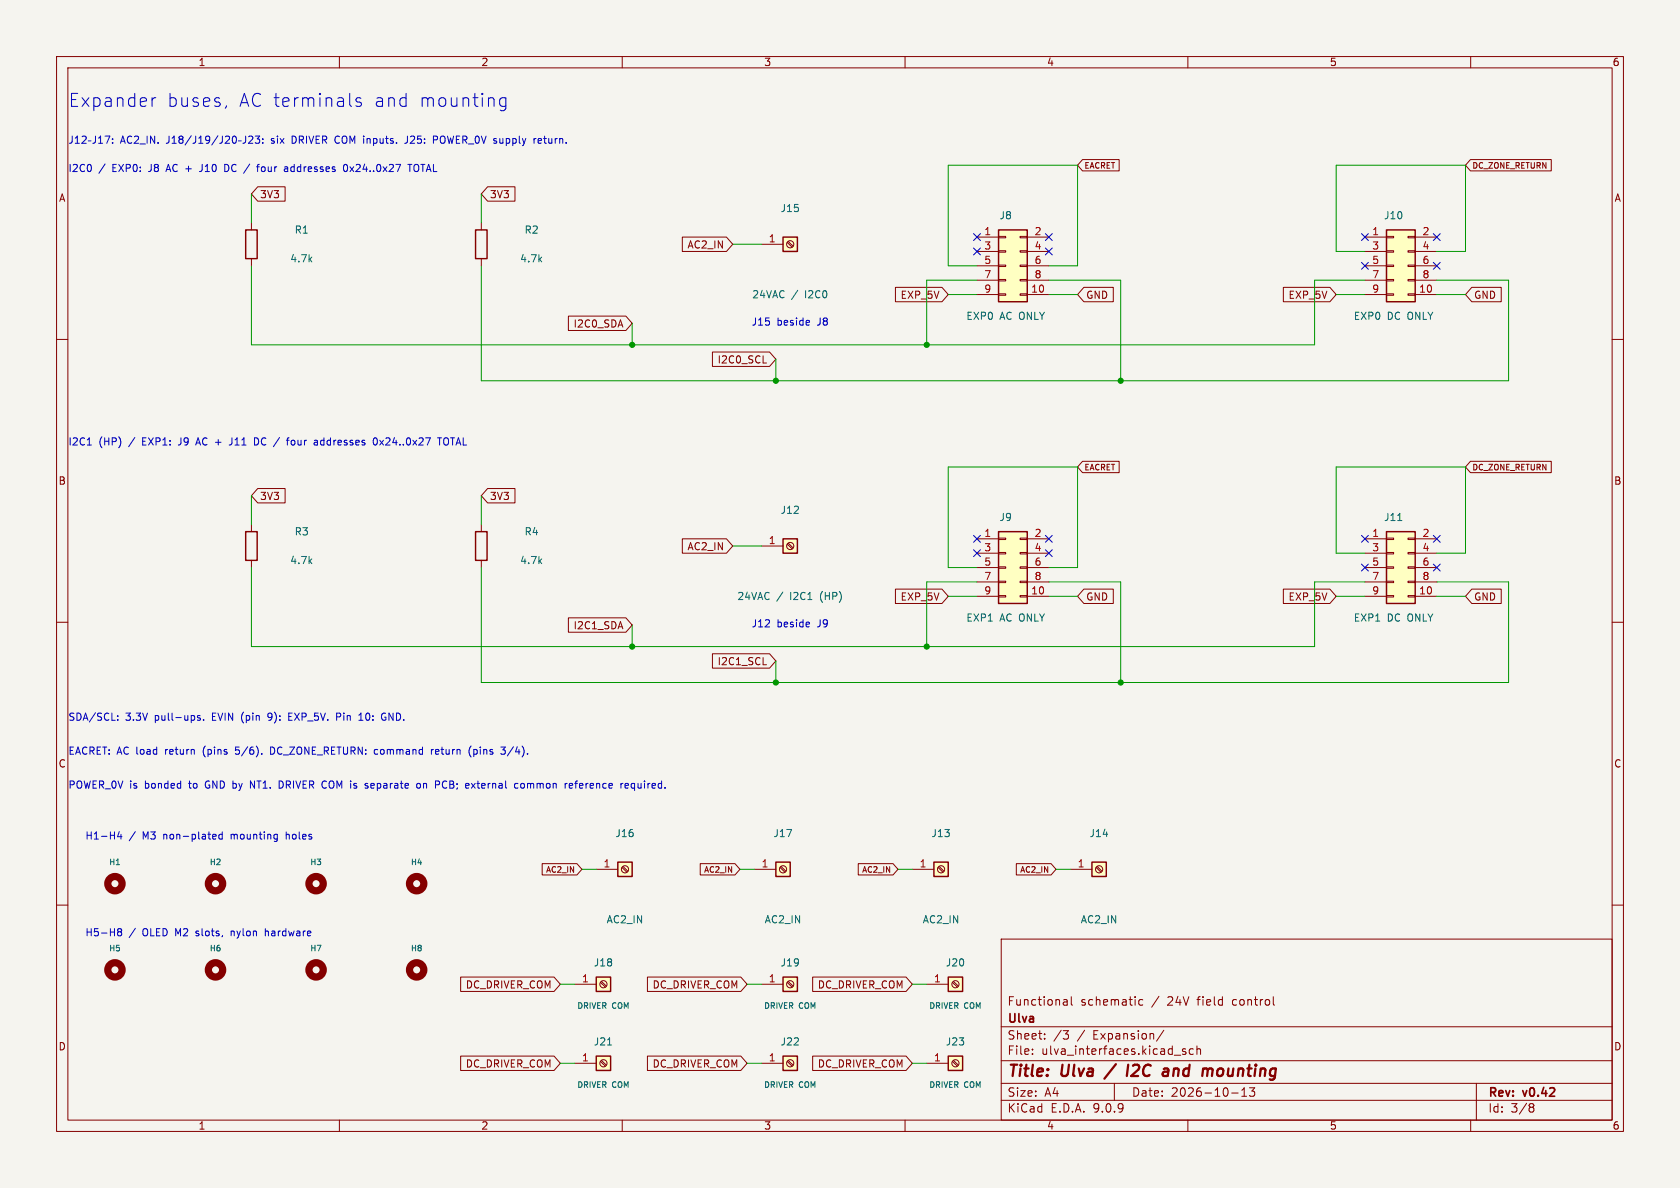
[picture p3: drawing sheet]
<svg xmlns="http://www.w3.org/2000/svg" width="297mm" height="210mm" viewBox="0 0 297 210" stroke-linecap="round" stroke-linejoin="round" font-family="sans-serif">
<path d="M0 0h297v210h-297z" fill="#f5f4ef" stroke="#f5f4ef" stroke-width=".18"/>
<g fill="none" stroke="#840000" stroke-width=".18">
<path d="M10 10h277v190h-277zM12 12h273v186h-273zM60 10v2M110 10v2M160 10v2M210 10v2M260 10v2M10 60h2M285 60h2M10 110h2M285 110h2M10 160h2"/>
<path d="M177 166h108v32h-108zM188.2 176.7h.3l.2 .2v.8M188.7 177.6l-.5 .1M188.7 177.1h-.5M189.4 176.2v1.3l.2 .2M202 176.8l-.4-.1-.3 .3v.4l.2 .2h.5M225.1 177.5l.2 .2M285 160h2M60 198v2M110 198v2M160 198v2M177 194.5h108"/>
<path d="M177 191.5h108M177 187.5h108M177 181.5h108M182.5 186.3v.1M182.5 185.5v.1M184.7 183.6v.1M184.7 182.8v.1M188 182.2h.9l-.5 .6M188.6 182.8l.3 .3v.3l-.3 .3M197 191.5v3M205.7 182.1l-1.2 2M207.6 186.5h1.1"/>
<path d="M209.6 185.5l-.4-.1-.2 .2 .1 .2 .5 .2v.3h-.6M210 198v2M211 185.5l-.5-.1-.3 .3v.4l.2 .2h.6M211.6 185.5l.2-.1 .4 .1v.9M211.6 184.9v1.5M217.7 193.2h1.2M219.5 193.8h.9M219.5 192.7l.5-.4v1.5M221.8 192.3l-.5 .6 .4 .1v.7l-.2 .1h-.4l-.2-.1M260 198v2M261 191.5v6.5M270.6 195.1l.4 .1 .2 .2-.3 .3"/>
<path d="M270.6 195.7h.3M270.9 195.7l.2 .2 .1 .4-.2 .2-.4 .1"/>
</g>
<path d="M197.3 188.1l-2.1 2.6M199.5 188.2l-.3 2M201.3 189.1l-1.3 1.1h1.2M206.3 188.9l.3 .3-.2 1M206.5 190.1l-.2 .1M206.6 189.4h-.3M214.1 188.9l.3 .3-.1 1" fill="none" stroke="#840000" stroke-width=".4"/>
<circle cx="20.3" cy="156.2" r="1.27" fill="none" stroke="#840000" stroke-width="1.3"/>
<path d="M176.5 94h5.1v12.7h-5.1z" fill="#ffffc2"/>
<path d="M43.4 40.6h2.1v5.1h-2.1zM84.1 40.6h2v5.1h-2zM43.4 94h2.1v5.1h-2.1zM84.1 94h2v5.1h-2zM176.5 94h5.1v12.7h-5.1z" fill="none" stroke="#840000" stroke-width=".25"/>
<g fill="none" stroke="#840000" stroke-width=".18">
<path d="M44.4 39.4v1.2M85.1 39.4v1.2M44.4 45.7v1.3M85.1 45.7v1.3M44.4 92.7v1.3M44.4 99.1v1.2M85.1 92.7v1.3M85.1 99.1v1.2M172.7 95.3h3.8M172.7 97.8h3.8M176.5 95.1h1.3v.3h-1.3zM176.5 97.7h1.3v.2h-1.3z"/>
<path d="M180.3 95.1h1.3v.3h-1.3zM180.3 97.7h1.3v.2h-1.3zM181.6 95.3h3.8M181.6 97.8h3.8M172.7 100.3h3.8M172.7 102.9h3.8M172.7 105.4h3.8M176.5 100.2h1.3v.3h-1.3zM176.5 102.7h1.3v.3h-1.3zM176.5 105.3h1.3v.2h-1.3zM180.3 100.2h1.3v.3h-1.3zM180.3 102.7h1.3v.3h-1.3z"/>
<path d="M180.3 105.3h1.3v.2h-1.3zM181.6 100.3h3.8M181.6 102.9h3.8M181.6 105.4h3.8"/>
</g>
<g fill="none" stroke="#840000" stroke-width="1.3">
<circle cx="38.1" cy="156.2" r="1.27"/>
<circle cx="55.9" cy="156.2" r="1.27"/>
<circle cx="73.7" cy="156.2" r="1.27"/>
<circle cx="38.1" cy="171.4" r="1.27"/>
<circle cx="55.9" cy="171.4" r="1.27"/>
<circle cx="73.7" cy="171.4" r="1.27"/>
</g>
<path d="M167.6 186.7h2.6v2.5h-2.6z" fill="#ffffc2"/>
<path d="M167.6 186.7h2.6v2.5h-2.6z" fill="none" stroke="#840000" stroke-width=".25"/>
<g fill="none" stroke="#840000" stroke-width=".18">
<path d="M163.8 188h3.8M168.4 187.6l.8 .9M168.6 187.5l.8 .8"/>
<circle cx="168.9" cy="188" r=".63"/>
</g>
<path d="M138.4 41.9h2.6v2.6h-2.6z" fill="#ffffc2"/>
<path d="M138.4 41.9h2.6v2.6h-2.6z" fill="none" stroke="#840000" stroke-width=".25"/>
<g fill="none" stroke="#840000" stroke-width=".18">
<path d="M134.6 43.2h3.8M139.2 42.8l.8 .9M139.3 42.7l.9 .8"/>
<circle cx="139.7" cy="43.2" r=".63"/>
</g>
<circle cx="20.3" cy="171.4" r="1.27" fill="none" stroke="#840000" stroke-width="1.3"/>
<path d="M138.4 95.3h2.6v2.5h-2.6z" fill="#ffffc2"/>
<path d="M138.4 95.3h2.6v2.5h-2.6z" fill="none" stroke="#840000" stroke-width=".25"/>
<g fill="none" stroke="#840000" stroke-width=".18">
<path d="M134.6 96.5h3.8M139.2 96.2l.8 .8M139.3 96l.9 .9"/>
<circle cx="139.7" cy="96.5" r=".63"/>
</g>
<path d="M138.4 172.7h2.6v2.6h-2.6z" fill="#ffffc2"/>
<path d="M138.4 172.7h2.6v2.6h-2.6z" fill="none" stroke="#840000" stroke-width=".25"/>
<g fill="none" stroke="#840000" stroke-width=".18">
<path d="M134.6 174h3.8M139.2 173.7l.8 .8M139.3 173.5l.9 .8"/>
<circle cx="139.7" cy="174" r=".63"/>
</g>
<path d="M176.5 40.6h5.1v12.7h-5.1z" fill="#ffffc2"/>
<path d="M176.5 40.6h5.1v12.7h-5.1z" fill="none" stroke="#840000" stroke-width=".25"/>
<g fill="none" stroke="#840000" stroke-width=".18">
<path d="M172.7 41.9h3.8M172.7 44.5h3.8M172.7 47h3.8M172.7 49.5h3.8M172.7 52.1h3.8M176.5 41.8h1.3v.2h-1.3zM176.5 44.3h1.3v.3h-1.3zM176.5 46.9h1.3v.2h-1.3zM176.5 49.4h1.3v.3h-1.3zM176.5 51.9h1.3v.3h-1.3zM180.3 41.8h1.3v.2h-1.3zM180.3 44.3h1.3v.3h-1.3z"/>
<path d="M180.3 46.9h1.3v.2h-1.3zM180.3 49.4h1.3v.3h-1.3zM180.3 51.9h1.3v.3h-1.3zM181.6 41.9h3.8M181.6 44.5h3.8M181.6 47h3.8M181.6 49.5h3.8M181.6 52.1h3.8"/>
</g>
<path d="M138.4 186.7h2.6v2.5h-2.6z" fill="#ffffc2"/>
<path d="M138.4 186.7h2.6v2.5h-2.6z" fill="none" stroke="#840000" stroke-width=".25"/>
<g fill="none" stroke="#840000" stroke-width=".18">
<path d="M134.6 188h3.8M139.2 187.6l.8 .9M139.3 187.5l.9 .8"/>
<circle cx="139.7" cy="188" r=".63"/>
</g>
<path d="M137.2 152.4h2.5v2.5h-2.5z" fill="#ffffc2"/>
<path d="M137.2 152.4h2.5v2.5h-2.5z" fill="none" stroke="#840000" stroke-width=".25"/>
<g fill="none" stroke="#840000" stroke-width=".18">
<path d="M133.3 153.7h3.9M137.9 153.3l.9 .9M138.1 153.2l.8 .8"/>
<circle cx="138.4" cy="153.7" r=".63"/>
</g>
<path d="M109.2 152.4h2.6v2.5h-2.6z" fill="#ffffc2"/>
<path d="M109.2 152.4h2.6v2.5h-2.6z" fill="none" stroke="#840000" stroke-width=".25"/>
<g fill="none" stroke="#840000" stroke-width=".18">
<path d="M105.4 153.7h3.8M110 153.3l.8 .9M110.1 153.2l.9 .8"/>
<circle cx="110.5" cy="153.7" r=".63"/>
</g>
<path d="M105.4 172.7h2.5v2.6h-2.5z" fill="#ffffc2"/>
<path d="M105.4 172.7h2.5v2.6h-2.5z" fill="none" stroke="#840000" stroke-width=".25"/>
<g fill="none" stroke="#840000" stroke-width=".18">
<path d="M101.6 174h3.8M106.1 173.7l.9 .8M106.3 173.5l.9 .8"/>
<circle cx="106.7" cy="174" r=".63"/>
</g>
<path d="M105.4 186.7h2.5v2.5h-2.5z" fill="#ffffc2"/>
<path d="M105.4 186.7h2.5v2.5h-2.5z" fill="none" stroke="#840000" stroke-width=".25"/>
<g fill="none" stroke="#840000" stroke-width=".18">
<path d="M101.6 188h3.8M106.1 187.6l.9 .9M106.3 187.5l.9 .8"/>
<circle cx="106.7" cy="188" r=".63"/>
</g>
<path d="M107.4 184.7h.7" fill="none" stroke="#006464" stroke-width=".18"/>
<path d="M245.1 94h5.1v12.7h-5.1z" fill="#ffffc2"/>
<path d="M245.1 94h5.1v12.7h-5.1z" fill="none" stroke="#840000" stroke-width=".25"/>
<g fill="none" stroke="#840000" stroke-width=".18">
<path d="M241.3 95.3h3.8M241.3 97.8h3.8M245.1 95.1h1.3v.3h-1.3zM245.1 97.7h1.3v.2h-1.3zM248.9 95.1h1.3v.3h-1.3zM248.9 97.7h1.3v.2h-1.3zM250.2 95.3h3.8M250.2 97.8h3.8M241.3 100.3h3.8M241.3 102.9h3.8M241.3 105.4h3.8M245.1 100.2h1.3v.3h-1.3z"/>
<path d="M245.1 102.7h1.3v.3h-1.3zM245.1 105.3h1.3v.2h-1.3zM248.9 100.2h1.3v.3h-1.3zM248.9 102.7h1.3v.3h-1.3zM248.9 105.3h1.3v.2h-1.3zM250.2 100.3h3.8M250.2 102.9h3.8M250.2 105.4h3.8"/>
</g>
<path d="M247.1 92h.7" fill="none" stroke="#006464" stroke-width=".18"/>
<path d="M165.1 152.4h2.5v2.5h-2.5z" fill="#ffffc2"/>
<path d="M165.1 152.4h2.5v2.5h-2.5z" fill="none" stroke="#840000" stroke-width=".25"/>
<g fill="none" stroke="#840000" stroke-width=".18">
<path d="M161.3 153.7h3.8M165.8 153.3l.9 .9M166 153.2l.9 .8"/>
<circle cx="166.4" cy="153.7" r=".63"/>
</g>
<path d="M193 152.4h2.6v2.5h-2.6z" fill="#ffffc2"/>
<path d="M193 152.4h2.6v2.5h-2.6z" fill="none" stroke="#840000" stroke-width=".25"/>
<g fill="none" stroke="#840000" stroke-width=".18">
<path d="M189.2 153.7h3.8M193.8 153.3l.8 .9M194 153.2l.8 .8"/>
<circle cx="194.3" cy="153.7" r=".63"/>
</g>
<path d="M167.6 172.7h2.6v2.6h-2.6z" fill="#ffffc2"/>
<path d="M167.6 172.7h2.6v2.6h-2.6z" fill="none" stroke="#840000" stroke-width=".25"/>
<g fill="none" stroke="#840000" stroke-width=".18">
<path d="M163.8 174h3.8M168.4 173.7l.8 .8M168.6 173.5l.8 .8"/>
<circle cx="168.9" cy="174" r=".63"/>
</g>
<path d="M245.1 40.6h5.1v12.7h-5.1z" fill="#ffffc2"/>
<path d="M245.1 40.6h5.1v12.7h-5.1z" fill="none" stroke="#840000" stroke-width=".25"/>
<g fill="none" stroke="#840000" stroke-width=".18">
<path d="M45.6 33h4.8v2.6h-4.8l-1.2-1.3zM86.2 33h4.8v2.6h-4.8l-1.1-1.3zM191.4 28.2h6.5v2h-6.5l-.9-1zM260 28.2h14.2v2h-14.2l-.9-1zM100.5 55.9h10.1l1.2 1.3-1.2 1.2h-10.1zM120.6 41.9h7.8l1.1 1.3-1.1 1.3h-7.8zM158.3 50.8h8.2l1.1 1.3-1.1 1.2h-8.2zM191.6 50.8h5.2v2.5h-5.2l-1.1-1.2zM226.9 50.8h8.2l1.1 1.3-1.1 1.2h-8.2zM241.3 41.9h3.8M241.3 44.5h3.8M241.3 47h3.8"/>
<path d="M241.3 49.5h3.8M241.3 52.1h3.8M245.1 41.8h1.3v.2h-1.3zM245.1 44.3h1.3v.3h-1.3zM245.1 46.9h1.3v.2h-1.3zM245.1 49.4h1.3v.3h-1.3zM245.1 51.9h1.3v.3h-1.3zM248.9 41.8h1.3v.2h-1.3zM248.9 44.3h1.3v.3h-1.3zM248.9 46.9h1.3v.2h-1.3zM248.9 49.4h1.3v.3h-1.3zM248.9 51.9h1.3v.3h-1.3z"/>
<path d="M250.2 41.9h3.8M250.2 44.5h3.8M250.2 47h3.8M250.2 49.5h3.8M250.2 52.1h3.8M260.2 50.8h5.2v2.5h-5.2l-1.1-1.2zM125.9 62.2h10.1l1.2 1.3-1.2 1.3h-10.1zM134.9 64.2h.6M45.6 86.4h4.8v2.5h-4.8l-1.2-1.3zM86.2 86.4h4.8v2.5h-4.8l-1.1-1.3zM120.6 95.2h7.8l1.1 1.3-1.1 1.3h-7.8zM191.4 81.5h6.5v2.1h-6.5l-.9-1z"/>
<path d="M260 81.5h14.2v2.1h-14.2l-.9-1zM100.5 109.2h10.1l1.2 1.3-1.2 1.3h-10.1zM125.9 115.6h10.1l1.2 1.2-1.2 1.3h-10.1zM134.9 117.5h.6M158.3 104.1h8.2l1.1 1.3-1.1 1.3h-8.2zM191.6 104.1h5.2v2.6h-5.2l-1.1-1.3zM226.9 104.1h8.2l1.1 1.3-1.1 1.3h-8.2zM260.2 104.1h5.2v2.6h-5.2l-1.1-1.3zM95.8 152.7h6.2l.9 1-.9 1h-6.2zM123.8 152.7h6.1l.9 1-.9 1h-6.1zM151.7 152.7h6.2l.8 1-.8 1h-6.2zM179.7 152.7h6.1l.9 1-.9 1h-6.1z"/>
<path d="M81.4 172.7h16.5l1.2 1.3-1.2 1.3h-16.5zM114.5 172.7h16.5l1.1 1.3-1.1 1.3h-16.5zM143.7 172.7h16.5l1.1 1.3-1.1 1.3h-16.5zM81.4 186.7h16.5l1.2 1.3-1.2 1.2h-16.5zM114.5 186.7h16.5l1.1 1.3-1.1 1.2h-16.5zM143.7 186.7h16.5l1.1 1.3-1.1 1.2h-16.5z"/>
</g>
<g fill="none" stroke="#009600" stroke-width=".18">
<path d="M44.4 34.3v5.1M85.1 34.3v5.1M44.4 47v14h188v-11.5h8.9M85.1 47v20.3h181.6v-17.8h-12.7M111.8 57.2v3.8M129.5 43.2h5.1M167.6 52.1h5.1M172.7 47h-5.1v-17.8h22.9v17.8h-5.1M172.7 49.5h-8.9v11.5M185.4 49.5h12.7v17.8M185.4 52.1h5.1M236.2 52.1h5.1"/>
<path d="M241.3 44.5h-5.1v-15.3h22.9v15.3h-5.1M254 52.1h5.1M137.2 63.5v3.8M44.4 87.6v5.1M85.1 87.6v5.1M129.5 96.5h5.1M241.3 97.8h-5.1v-15.2h22.9v15.2h-5.1M44.4 100.3v14h188v-11.4h8.9M85.1 100.3v20.4h181.6v-17.8h-12.7M111.8 110.5v3.8M137.2 116.8v3.9M167.6 105.4h5.1"/>
<path d="M172.7 100.3h-5.1v-17.7h22.9v17.7h-5.1M172.7 102.9h-8.9v11.4M185.4 105.4h5.1M185.4 102.9h12.7v17.8M236.2 105.4h5.1M254 105.4h5.1M102.9 153.7h2.5M130.8 153.7h2.5M158.7 153.7h2.6M186.7 153.7h2.5M99.1 174h2.5M132.1 174h2.5"/>
<path d="M161.3 174h2.5M99.1 188h2.5M132.1 188h2.5M161.3 188h2.5"/>
</g>
<g fill="none" stroke="#000084" stroke-width=".18">
<path d="M172.1 41.3l1.2 1.2M172.1 43.8l1.2 1.3M173.3 41.3l-1.2 1.2M173.3 43.8l-1.2 1.3M184.8 41.3l1.2 1.2M184.8 43.8l1.2 1.3M186 41.3l-1.2 1.2M186 43.8l-1.2 1.3M240.7 41.3l1.2 1.2M240.7 46.4l1.2 1.2M241.9 41.3l-1.2 1.2M241.9 46.4l-1.2 1.2"/>
<path d="M253.4 41.3l1.2 1.2M253.4 46.4l1.2 1.2M254.6 41.3l-1.2 1.2M254.6 46.4l-1.2 1.2M172.1 97.2l1.2 1.2M172.1 94.6l1.2 1.3M173.3 97.2l-1.2 1.2M173.3 94.6l-1.2 1.3M184.8 97.2l1.2 1.2M184.8 94.6l1.2 1.3M186 97.2l-1.2 1.2M186 94.6l-1.2 1.3"/>
<path d="M240.7 94.6l1.2 1.3M240.7 99.7l1.2 1.2M241.9 94.6l-1.2 1.3M241.9 99.7l-1.2 1.2M253.4 94.6l1.2 1.3M253.4 99.7l1.2 1.2M254.6 94.6l-1.2 1.3M254.6 99.7l-1.2 1.2"/>
</g>
<g fill="none" stroke="#0000c2" stroke-width=".18">
<path d="M26.9 17.3v1.5M27.5 17.3a.59 .59 0 0 0-.6 .4M40 18.7l-.2 .4M61.9 18.7l.3 .1M63.8 17.4l-.6-.1-.3 .3 .1 .3 .8 .2 .1 .3-.1 .3-.2 .1-.7-.1M89.4 17.4l-.6-.1-.5 .4v.7l.2 .3 .3 .1 .6-.1M89.4 17.3v1.8a.62 .62 0 0 1-1 .4M12.8 24.1v.9a.41 .41 0 0 1-.5 .3M13.3 25.3h.7M13.3 24.4l.4-.3v1.2M14.5 24.2l.5-.1 .2 .3-.7 .9h.7M15.6 24.9h.5"/>
<path d="M16.9 24.1v.9a.41 .41 0 0 1-.5 .3M17.4 25.3h.7M17.4 24.4l.4-.3v1.2M18.6 24.1h.8l-.5 1.2M19.9 25.2v.1M19.9 24.5v.2M29.9 24.1v.9a.41 .41 0 0 1-.5 .3M30.4 25.3h.8M30.4 24.4l.4-.3v1.2M31.9 24.6l-.3 .2 .1 .4 .2 .1h.3l.2-.2v-.3l-.3-.2M31.9 24.6l-.3-.2 .3-.3h.2l.3 .2-.3 .3M31.9 24.6h.2"/>
<path d="M33.8 24l-1.1 1.6M34.6 24.1v.9a.41 .41 0 0 1-.5 .3M35.1 25.3h.8M35.1 24.4l.4-.3v1.2M35.7 30.1l-.4 .2M37.1 24.6l-.3 .2h-.2l-.2-.2 .1-.5h.3l.2 .1a.84 .84 0 0 1-.3 1.1h-.2M38.5 24l-1.1 1.6M39.3 24.1v.9a.41 .41 0 0 1-.5 .3M39.9 24.2l.4-.1 .3 .3-.8 .9h.8M40.3 29.2l-.6-.1v1.2l.6-.2M41.2 24.1h.2a.68 .68 0 0 1 .4 .6 .68 .68 0 0 1-.4 .6 .84 .84 0 0 1-.2-1.2zM42.2 24.9h.4"/>
<path d="M43.4 24.1v.9a.41 .41 0 0 1-.5 .3M44 24.2l.5-.1 .2 .3-.8 .9h.8M45.1 24.1h.8l-.4 .4 .3 .2v.5l-.1 .1-.6-.1M45.4 29.5h.4M45.8 29.1h-.2M46.5 25.2v.1M46.5 24.5v.2M46.5 29.5l-.3 .2v.4l.3 .2M50.4 29.5h.4l.1 .8M50.9 30.3h-.5M50.9 29.8h-.5M51.7 24.1a.64 .64 0 0 1 .7 .6 .64 .64 0 0 1-.7 .6z"/>
<path d="M52.9 24.7h.6l.1-.2v-.3l-.7-.1v1.2M53.2 24.7l.4 .6M54.2 24.1v1.2M54.6 24.1l.4 1.2 .5-1.2M55.9 24.7h.4M56.5 24.1h-.6v1.2h.6M57 24.7h.6l.2-.2-.1-.3-.7-.1v1.2M57.3 24.7l.5 .6M60 24.2a.6 .6 0 0 0-.8 .4 .6 .6 0 0 0 .6 .7l.2-.1M60.7 24.1h.1a.43 .43 0 0 1 .5 .4v.4a.42 .42 0 0 1-.4 .4 .42 .42 0 0 1-.4-.4v-.4zM60.8 29.2l.2-.1a.68 .68 0 0 1 .5 .6 .68 .68 0 0 1-.5 .6l-.2-.1-.1-.4zM61.9 29.5l.6 .8"/>
<path d="M61.9 25.3v-1.2l.4 .9 .4-.9v1.2M62.5 29.5l-.6 .8M64.3 24.1v.1M64.3 24.5v.8M64.9 24.5v.8M64.9 24.6l.2-.1h.3v.8M66 24.5h.4l.2 .2-.1 .6h-.5M66 24.5v1.3M67.2 24.5l.1 .8h.3l.1-.1M67.7 24.5v.8M68.2 24.5h.4M68.3 24.1v1l.3 .2"/>
<path d="M69.5 24.5h-.3l-.2 .2 .1 .1 .4 .2v.3h-.5M70.1 25.2v.1M72 24.1v.9a.41 .41 0 0 1-.5 .3M72.1 29.1h.7M72.5 29.1v1.2M73.7 29.1a.43 .43 0 0 0-.5 .4v.4a.43 .43 0 0 0 .5 .4M76.6 24.7h.6l.2-.2-.1-.3-.7-.1v1.2M94.8 24.5l-.3 .1M95.6 24.5h-.3l-.2 .2 .1 .6h.4M95.7 24.8l-.6 .1M143.1 56.7v.2l-.6 .2M15.4 78.7h.8"/>
<path d="M34.7 78.3h.6M35 77.4l-.4 1.3M41 77.4v.9a.41 .41 0 0 1-.5 .4M45 77.4a.64 .64 0 0 1 .7 .6 .64 .64 0 0 1-.7 .7zM50.6 77.8h.5M51 77.4h.1M51.9 77.8l-.3 .1-.1 .2v.4l.4 .2M56.1 77.9v.8M56.1 78.6l-.1 .1M56.1 78.1l-.1 .1M56.9 77.8l-.2 .3v.3l.2 .3M66.1 77.5l.2-.1a.68 .68 0 0 1 .4 .6 .68 .68 0 0 1-.4 .7l-.2-.2"/>
<path d="M67.1 77.8l.7 .9M67.8 77.8l-.7 .9M77.4 77.4h.7M77.7 77.4v1.3M79.2 77.6l-.2-.2a.43 .43 0 0 0-.6 .4v.4a.43 .43 0 0 0 .3 .5 .43 .43 0 0 0 .5-.2M143.1 110v.3l-.6 .1M20.8 127.2v.1M20.8 126.5v.2M35.4 126.5h-.3l-.2 .2 .1 .1 .4 .2v.3h-.5M36 127.2v.1M41.6 133.2l.2 .1M42.3 132.1h-.6l-.1 .6 .2-.2"/>
<path d="M44.3 139.3v-1.2l.7 1.2M46.3 133.2v.1M47.5 127.3h.2M47.6 126.1l-.2 .2v.3l.2 .2M48.3 132.1h-.5v1.2h.5M49.4 138.1l.6 .1M50 139.1l-.6 .2M51 126.7h.5M51.7 126.1h-.7v1.2h.7M60.1 126.1h-.6v1.2M60.1 126.7h-.6M63.4 127.3h.8"/>
<path d="M63.6 126.4l.2-.3v1.2M65.7 138.5l-.1 .2v.4l.1 .2M66.2 138.8l-.6 .1M66.4 132.5h.4M66.8 133.3h-.4M68 126.8h.2v.5h-.3l-.3-.2M68.2 126.1h-.3l-.3 .1M73.8 138.5h.3l.2 .2v.4l-.2 .2h-.3l-.1-.2zM74.9 138.5v.8M75.1 138.5l-.2 .1M76.3 132.5v.8M76.6 132.5l-.3 .2"/>
<path d="M77.1 132.5v.8M77.6 132.8l-.6 .1M78.6 138.1a.68 .68 0 0 0-.4 .6 .68 .68 0 0 0 .4 .6M83.3 131.9a1.46 1.46 0 0 0 0 1.9M83.3 138.5l.7 .8M83.8 132.5v1.3M83.8 133.3h.1M83.9 132.5h-.1M84 138.5l-.7 .8M88.5 132.1h.8l-.4 .4 .4 .2v.4l-.2 .2h-.4M90.8 132l-1.1 1.6M91.2 138.5h.4"/>
<path d="M91.6 139.3h-.4M92.1 138.6l.2-.1 .4 .1v.5l-.1 .2h-.3l-.2-.1zM100.7 139.3h.5M100.7 138.5h.4l.1 .3-.6 .1M101.6 138.5h.5M102.1 138.1l-.3 .1v1.1M110.6 139.3h.4M110.6 138.5h.3l.2 .3-.6 .1M112.2 138.5h-.4l-.2 .2 .1 .6h.5M21.1 147l-.3 .9h.8M21.4 147.5v.8M38 147.5l.2 .3-.6 .1"/>
<path d="M38.1 148.3h-.1M39.3 147.1v1.2M39.3 147.5h-.4l-.2 .2 .1 .6h.5M50.6 147.1v1.2M50.8 147.5l-.2 .1M21 164.7l-.2-.2 .2-.3h.3l.2 .2-.2 .3M21 164.7l-.2 .2v.4l.2 .1h.4l.1-.2v-.3l-.2-.2M21 164.7h.3M40.9 164.6v.8M41 164.6l-.1 .1M46.9 164.2v1.2M47.3 164.6l-.4 .1"/>
</g>
<g fill="#009600" stroke="#009600" stroke-width=".18">
<circle cx="111.8" cy="114.3" r=".46"/>
<circle cx="198.1" cy="67.3" r=".46"/>
<circle cx="137.2" cy="120.7" r=".46"/>
<circle cx="111.8" cy="61" r=".46"/>
<circle cx="137.2" cy="67.3" r=".46"/>
<circle cx="163.8" cy="61" r=".46"/>
<circle cx="198.1" cy="120.7" r=".46"/>
<circle cx="163.8" cy="114.3" r=".46"/>
</g>
<g font-size="3.2" fill="#0000c2">
<text x="12" y="19.1">Expander</text>
<text x="29.4" y="19.1">buses,</text>
<text x="42.1" y="19.1">AC terminals</text>
<text x="66" y="19.1">and</text>
<text x="74" y="19.1">mounting</text>
</g>
<g font-size="2.8" fill="#840000">
<text x="178" y="190.9">Title:</text>
<text x="187.7" y="190.9">Ulva</text>
<text x="200.9" y="190.9">I2C</text>
<text x="208.1" y="190.9">and</text>
<text x="215.8" y="190.9">mounting</text>
</g>
<g font-size="2.1" fill="#840000">
<text x="178" y="178">Functional</text>
<text x="191" y="178">schematic</text>
<text x="203.7" y="178">/</text>
<text x="206.5" y="178">24V</text>
<text x="212" y="178">field</text>
<text x="218.3" y="178">control</text>
<text x="178" y="184">Sheet:</text>
<text x="178" y="181.2">Ulva</text>
<text x="186.2" y="184">/3</text>
<text x="190.5" y="184">/</text>
<text x="193.4" y="184">Expansion/</text>
<text x="178" y="186.7">File:</text>
<text x="184.1" y="186.7">ulva_interfaces.kicad_sch</text>
<text x="178" y="196.9">KiCad</text>
<text x="178" y="194.1">Size:</text>
<text x="184.7" y="194.1">A4</text>
<text x="185.7" y="196.9">E.D.A.</text>
<text x="193.3" y="196.9">9.0.9</text>
<text x="200" y="194.1">Date:</text>
<text x="207" y="194.1">2026-10-13</text>
<text x="263" y="194.3">Rev:</text>
<text x="263" y="196.9">Id:</text>
<text x="267.1" y="196.9">3/8</text>
<text x="269.4" y="194.3">v0.42</text>
</g>
<g font-size="1.8" fill="#840000">
<text x="35" y="11.9">1</text>
<text x="85" y="11.9">2</text>
<text x="135" y="11.9">3</text>
<text x="185" y="11.9">4</text>
<text x="235" y="11.9">5</text>
<text x="285" y="11.9">6</text>
<text x="10.3" y="35.9">A</text>
<text x="45.9" y="35.2">3V3</text>
<text x="86.5" y="35.2">3V3</text>
<text x="285.3" y="35.9">A</text>
<text x="121.4" y="44.1">AC2_IN</text>
<text x="159.1" y="53">EXP_5V</text>
<text x="191.9" y="53">GND</text>
<text x="227.7" y="53">EXP_5V</text>
<text x="260.5" y="53">GND</text>
<text x="101.3" y="58.1">I2C0_SDA</text>
<text x="126.8" y="64.5">I2C0_SCL</text>
<text x="10.3" y="85.9">B</text>
<text x="45.9" y="88.6">3V3</text>
<text x="86.5" y="88.6">3V3</text>
<text x="285.3" y="85.9">B</text>
<text x="121.4" y="97.5">AC2_IN</text>
<text x="159.1" y="106.4">EXP_5V</text>
<text x="191.9" y="106.4">GND</text>
<text x="227.7" y="106.4">EXP_5V</text>
<text x="260.5" y="106.4">GND</text>
<text x="101.3" y="111.4">I2C1_SDA</text>
<text x="126.8" y="117.8">I2C1_SCL</text>
<text x="10.3" y="135.9">C</text>
<text x="285.3" y="135.9">C</text>
<text x="82.2" y="174.9">DC_DRIVER_COM</text>
<text x="115.3" y="174.9">DC_DRIVER_COM</text>
<text x="144.5" y="174.9">DC_DRIVER_COM</text>
<text x="10.3" y="185.9">D</text>
<text x="285.3" y="185.9">D</text>
<text x="82.2" y="188.9">DC_DRIVER_COM</text>
<text x="115.3" y="188.9">DC_DRIVER_COM</text>
<text x="144.5" y="188.9">DC_DRIVER_COM</text>
<text x="35" y="199.9">1</text>
<text x="85" y="199.9">2</text>
<text x="135" y="199.9">3</text>
<text x="185" y="199.9">4</text>
<text x="235" y="199.9">5</text>
<text x="285" y="199.9">6</text>
</g>
<g font-size="1.8" fill="#0000c2">
<text x="21.3" y="25.6">AC2_IN.</text>
<text x="48.2" y="25.6">six</text>
<text x="72.7" y="25.6">J25:</text>
<text x="77.9" y="25.6">POWER_0V supply</text>
<text x="96" y="25.6">return.</text>
<text x="12" y="30.6">I2C0</text>
<text x="17.5" y="30.6">/</text>
<text x="20" y="30.6">EXP0:</text>
<text x="26.6" y="30.6">J8</text>
<text x="29.9" y="30.6">AC +</text>
<text x="36.2" y="30.6">J10</text>
<text x="40.8" y="30.6">DC /</text>
<text x="47" y="30.6">four</text>
<text x="52" y="30.6">addresses</text>
<text x="62.6" y="30.6">0x24..0x27</text>
<text x="74.3" y="30.6">TOTAL</text>
<text x="132.8" y="57.8">J15</text>
<text x="137.4" y="57.8">beside</text>
<text x="144.6" y="57.8">J8</text>
<text x="12" y="79">I2C1</text>
<text x="17.5" y="79">(HP)</text>
<text x="22.9" y="79">/</text>
<text x="25.4" y="79">EXP1:</text>
<text x="32" y="79">J9</text>
<text x="35.4" y="79">AC +</text>
<text x="41.7" y="79">J11</text>
<text x="46.2" y="79">DC /</text>
<text x="52.4" y="79">four</text>
<text x="57.4" y="79">addresses</text>
<text x="68.1" y="79">0x24..0x27</text>
<text x="79.8" y="79">TOTAL</text>
<text x="132.8" y="111.1">J12</text>
<text x="137.4" y="111.1">beside</text>
<text x="144.6" y="111.1">J9</text>
<text x="12" y="127.6">SDA/SCL:</text>
<text x="22.2" y="127.6">3.3V</text>
<text x="27.5" y="127.6">pull-ups.</text>
<text x="37.8" y="127.6">EVIN (pin</text>
<text x="48" y="127.6">9):</text>
<text x="51.9" y="127.6">EXP_5V.</text>
<text x="60.5" y="127.6">Pin</text>
<text x="64.7" y="127.6">10:</text>
<text x="68.9" y="127.6">GND.</text>
<text x="12" y="133.6">EACRET: AC load</text>
<text x="29.5" y="133.6">return</text>
<text x="36.3" y="133.6">(pins</text>
<text x="42.3" y="133.6">5/6).</text>
<text x="48.7" y="133.6">DC_ZONE_RETURN:</text>
<text x="67.2" y="133.6">command</text>
<text x="77.5" y="133.6">return</text>
<text x="84.3" y="133.6">(pins</text>
<text x="90.3" y="133.6">3/4).</text>
<text x="12" y="139.6">POWER_0V is</text>
<text x="25.7" y="139.6">bonded</text>
<text x="33.7" y="139.6">to</text>
<text x="36.8" y="139.6">GND by</text>
<text x="45.1" y="139.6">NT1.</text>
<text x="50.4" y="139.6">DRIVER COM is</text>
<text x="66.2" y="139.6">separate</text>
<text x="75.6" y="139.6">on</text>
<text x="79" y="139.6">PCB;</text>
<text x="84.6" y="139.6">external</text>
<text x="93.5" y="139.6">common</text>
<text x="102.6" y="139.6">reference</text>
<text x="112.6" y="139.6">required.</text>
<text x="15" y="148.6">H1-H4</text>
<text x="22.8" y="148.6">/</text>
<text x="25.3" y="148.6">M3</text>
<text x="29.2" y="148.6">non-plated</text>
<text x="41.3" y="148.6">mounting</text>
<text x="51.2" y="148.6">holes</text>
<text x="15" y="165.7">H5-H8</text>
<text x="22.8" y="165.7">/</text>
<text x="25.3" y="165.7">OLED M2</text>
<text x="35.1" y="165.7">slots,</text>
<text x="41.5" y="165.7">nylon</text>
<text x="47.7" y="165.7">hardware</text>
</g>
<g font-size="1.8" fill="#006464">
<text x="52" y="41.5">R1</text>
<text x="92.6" y="41.5">R2</text>
<text x="137.9" y="37.7">J15</text>
<text x="176.6" y="39">J8</text>
<text x="244.6" y="39">J10</text>
<text x="51.2" y="46.6">4.7k</text>
<text x="91.9" y="46.6">4.7k</text>
<text x="132.9" y="52.9">24VAC</text>
<text x="139.9" y="52.9">/</text>
<text x="142.4" y="52.9">I2C0</text>
<text x="170.7" y="56.7">EXP0</text>
<text x="176.8" y="56.7">AC ONLY</text>
<text x="239.2" y="56.7">EXP0</text>
<text x="245.2" y="56.7">DC ONLY</text>
<text x="52" y="94.8">R3</text>
<text x="92.6" y="94.8">R4</text>
<text x="137.9" y="91">J12</text>
<text x="176.6" y="92.3">J9</text>
<text x="244.6" y="92.3">J11</text>
<text x="51.2" y="99.9">4.7k</text>
<text x="91.9" y="99.9">4.7k</text>
<text x="130.3" y="106.3">24VAC</text>
<text x="137.3" y="106.3">/</text>
<text x="139.8" y="106.3">I2C1</text>
<text x="145.3" y="106.3">(HP)</text>
<text x="170.7" y="110.1">EXP1</text>
<text x="176.8" y="110.1">AC ONLY</text>
<text x="239.2" y="110.1">EXP1</text>
<text x="245.2" y="110.1">DC ONLY</text>
<text x="108.7" y="148.2">J16</text>
<text x="136.6" y="148.2">J17</text>
<text x="164.6" y="148.2">J13</text>
<text x="192.5" y="148.2">J14</text>
<text x="107.2" y="163.4">AC2_IN</text>
<text x="135.1" y="163.4">AC2_IN</text>
<text x="163" y="163.4">AC2_IN</text>
<text x="191" y="163.4">AC2_IN</text>
<text x="104.9" y="171">J18</text>
<text x="137.9" y="171">J19</text>
<text x="167.1" y="171">J20</text>
<text x="104.9" y="185">J21</text>
<text x="137.9" y="185">J22</text>
<text x="167.1" y="185">J23</text>
</g>
<g font-size="1.8" fill="#a90000">
<text x="173.9" y="41.7">1</text>
<text x="182.8" y="41.7">2</text>
<text x="242.5" y="41.7">1</text>
<text x="251.4" y="41.7">2</text>
<text x="135.8" y="42.9">1</text>
<text x="173.9" y="44.2">3</text>
<text x="173.9" y="46.7">5</text>
<text x="182.8" y="44.2">4</text>
<text x="182.8" y="46.7">6</text>
<text x="242.5" y="44.2">3</text>
<text x="242.5" y="46.7">5</text>
<text x="251.4" y="44.2">4</text>
<text x="251.4" y="46.7">6</text>
<text x="173.9" y="49.3">7</text>
<text x="173.9" y="51.8">9</text>
<text x="182.2" y="51.8">10</text>
<text x="182.8" y="49.3">8</text>
<text x="242.5" y="49.3">7</text>
<text x="242.5" y="51.8">9</text>
<text x="250.8" y="51.8">10</text>
<text x="251.4" y="49.3">8</text>
<text x="173.9" y="95">1</text>
<text x="182.8" y="95">2</text>
<text x="242.5" y="95">1</text>
<text x="251.4" y="95">2</text>
<text x="135.8" y="96.3">1</text>
<text x="173.9" y="97.5">3</text>
<text x="173.9" y="100.1">5</text>
<text x="182.8" y="97.5">4</text>
<text x="182.8" y="100.1">6</text>
<text x="242.5" y="97.5">3</text>
<text x="242.5" y="100.1">5</text>
<text x="251.4" y="97.5">4</text>
<text x="251.4" y="100.1">6</text>
<text x="173.9" y="102.6">7</text>
<text x="173.9" y="105.2">9</text>
<text x="182.2" y="105.2">10</text>
<text x="182.8" y="102.6">8</text>
<text x="242.5" y="102.6">7</text>
<text x="242.5" y="105.2">9</text>
<text x="250.8" y="105.2">10</text>
<text x="251.4" y="102.6">8</text>
<text x="106.6" y="153.4">1</text>
<text x="134.5" y="153.4">1</text>
<text x="162.5" y="153.4">1</text>
<text x="190.4" y="153.4">1</text>
<text x="102.8" y="173.7">1</text>
<text x="135.8" y="173.7">1</text>
<text x="165" y="173.7">1</text>
<text x="102.8" y="187.7">1</text>
<text x="135.8" y="187.7">1</text>
<text x="165" y="187.7">1</text>
</g>
<g font-size="1.4" fill="#840000">
<text x="191.6" y="30">EACRET</text>
<text x="260.2" y="30">DC_ZONE_RETURN</text>
<text x="191.6" y="83.4">EACRET</text>
<text x="260.2" y="83.4">DC_ZONE_RETURN</text>
<text x="96.4" y="154.5">AC2_IN</text>
<text x="124.3" y="154.5">AC2_IN</text>
<text x="152.3" y="154.5">AC2_IN</text>
<text x="180.2" y="154.5">AC2_IN</text>
</g>
<g font-size="1.4" fill="#006464">
<text x="19.2" y="153.1">H1</text>
<text x="37" y="153.1">H2</text>
<text x="54.8" y="153.1">H3</text>
<text x="72.5" y="153.1">H4</text>
<text x="19.2" y="168.4">H5</text>
<text x="37" y="168.4">H6</text>
<text x="54.8" y="168.4">H7</text>
<text x="72.5" y="168.4">H8</text>
<text x="102" y="178.5">DRIVER</text>
<text x="108.2" y="178.5">COM</text>
<text x="135" y="178.5">DRIVER</text>
<text x="141.2" y="178.5">COM</text>
<text x="164.2" y="178.5">DRIVER</text>
<text x="170.4" y="178.5">COM</text>
<text x="102" y="192.5">DRIVER</text>
<text x="108.2" y="192.5">COM</text>
<text x="135" y="192.5">DRIVER</text>
<text x="141.2" y="192.5">COM</text>
<text x="164.2" y="192.5">DRIVER</text>
<text x="170.4" y="192.5">COM</text>
</g>
</svg>
